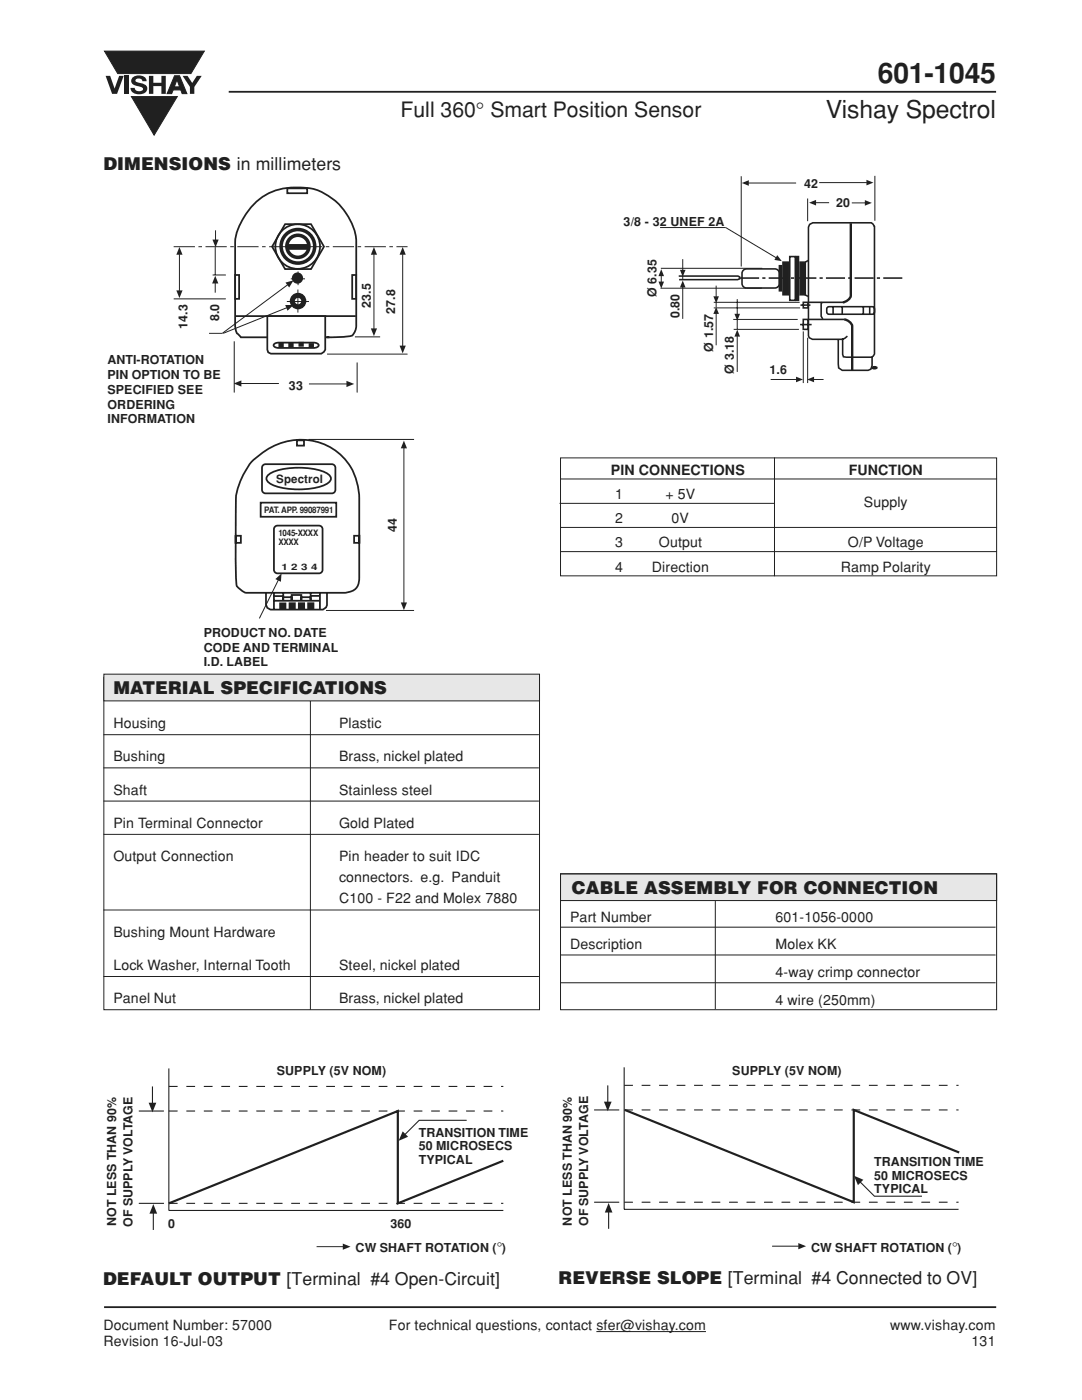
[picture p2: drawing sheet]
<svg xmlns="http://www.w3.org/2000/svg" width="216mm" height="279mm" viewBox="0 0 216 279" stroke-linecap="round" stroke-linejoin="round" font-family="sans-serif">
<path d="M45.6 18.3h153.2M20.8 260.9h178" fill="none" stroke="#231f20" stroke-width=".36"/>
<g fill="#231f20" stroke="#231f20" stroke-width=".2">
<path d="M20.8 10.2h20l-2.7 4.5h-14.6z"/>
<path d="M26.2 19.3h9.2l-4.6 7.7z"/>
</g>
<g fill="#231f20">
<path d="M21.1 15.1h.9l.9 2.6 .9-2.6h.9l-1.3 3.6h-1z"/>
<path d="M24.8 15.1h.9v3.6h-.9z"/>
<path d="M26.5 15.4a1.95 1.95 0 0 1 2.7 .4l.1 .4h-.9a.74 .74 0 0 0-.6-.5 .74 .74 0 0 0-.8 .4l.2 .3 1 .2a1.07 1.07 0 0 1 1.2 1 1.07 1.07 0 0 1-1.1 1.2 1.65 1.65 0 0 1-2.3-1.3h.9a.91 .91 0 0 0 .7 .7 .91 .91 0 0 0 .9-.4 1.24 1.24 0 0 0-1.1-.6 1.03 1.03 0 0 1-1.1-.6 1.03 1.03 0 0 1 .2-1.2z"/>
<path d="M29.7 15.1h.9v1.4h1.6v-1.4h.9v3.6h-.9v-1.5h-1.6v1.5h-.9z"/>
<path d="M36.4 15.1h1l1 1.5 .9-1.5h1l-1.5 2.3v1.3h-.9v-1.4z"/>
<path d="M34.8 15.1l-1.5 3.6h1l.2-.8h1.6l.2 .8h1l-1.5-3.6zM35.3 15.9l.5 1.4h-1z"/>
</g>
<path d="M34.8 15.1h1l1.5 3.6h-1l-.2-.7h-1.6l-.2 .7h-1zM35.3 15.9l.5 1.4h-1z" fill="none" stroke="#231f20" stroke-width=".2"/>
<path d="M119 265.7h21.9" fill="none" stroke="#231f20" stroke-width=".21"/>
<path d="M33.7 213.2v28.4h66.7M93.1 223.6h-9.5l-2.8 2.8" fill="none" stroke="#231f20" stroke-width=".22"/>
<path d="M33.7 216.8h66.7M33.7 221.7h66.7M33.7 240.2h66.7" fill="none" stroke="#231f20" stroke-width=".22" stroke-dasharray="1.7 1.7" stroke-linecap="butt"/>
<path d="M100.4 231.7l-21 8.5v-18.5l-45.7 18.5" fill="none" stroke="#231f20" stroke-width=".44"/>
<path d="M80.4 225.8l1 1.1-1.9 .8z" fill-rule="evenodd" fill="#231f20"/>
<path d="M30.4 216.8v3.4M27.7 221.7h5M27.7 240.2h5" fill="none" stroke="#231f20" stroke-width=".22"/>
<path d="M29.7 220.1h1.5l-.8 1.9z" fill-rule="evenodd" fill="#231f20"/>
<path d="M30.6 242.1v3.4" fill="none" stroke="#231f20" stroke-width=".22"/>
<path d="M30.6 240.3l.8 1.9h-1.6z" fill-rule="evenodd" fill="#231f20"/>
<path d="M63.2 248.8h5.3" fill="none" stroke="#231f20" stroke-width=".2"/>
<path d="M68.4 248.2l1.5 .6-1.5 .6z" fill-rule="evenodd" fill="#231f20"/>
<path d="M124.5 213v28.4h66.8M171.6 235.9l2.9 2.8h9.5" fill="none" stroke="#231f20" stroke-width=".22"/>
<path d="M124.5 216.6h66.8M124.5 239.9h66.8M124.5 221.5h66.8" fill="none" stroke="#231f20" stroke-width=".22" stroke-dasharray="1.7 1.7" stroke-linecap="butt"/>
<path d="M170.4 234.6l1.9 .8-1.1 1.1z" fill-rule="evenodd" fill="#231f20"/>
<path d="M121.3 216.6v3.4M118.5 221.5h5.1M118.5 239.9h5.1" fill="none" stroke="#231f20" stroke-width=".22"/>
<path d="M120.5 219.9h1.5l-.7 1.9z" fill-rule="evenodd" fill="#231f20"/>
<path d="M121.4 241.9v3.3" fill="none" stroke="#231f20" stroke-width=".22"/>
<path d="M121.4 240.1l.8 1.9h-1.5z" fill-rule="evenodd" fill="#231f20"/>
<path d="M124.7 221.5l45.7 18.4v-18.4l21 8.5" fill="none" stroke="#231f20" stroke-width=".44"/>
<path d="M154.1 248.7h5.3" fill="none" stroke="#231f20" stroke-width=".2"/>
<path d="M159.3 248.1l1.5 .6-1.5 .6z" fill-rule="evenodd" fill="#231f20"/>
<g fill="none" stroke="#231f20" stroke-width=".2">
<path d="M111.8 95.6h87.1M111.8 91.4h87.1v23.5h-87.1zM154.5 91.3v23.7M111.7 100.5h42.7M111.8 105.3h87.1M111.8 110.1h87.1M61.9 139.8v61.7M20.6 146.6h86.9M20.6 153.2h86.9M20.6 159.9h86.9M20.6 166.5h86.9M20.6 181.6h86.9"/>
<path d="M20.6 194.9h86.9"/>
</g>
<path d="M111.8 174.4h87.1v5.3h-87.1z" fill-rule="evenodd" fill="#e6e7e9" stroke="#231f20" stroke-width=".2"/>
<path d="M20.7 135.2h87v66.3h-87zM111.8 174.4h87.1v27.1h-87.1zM142.7 179.7v21.7M111.8 185h86.9M111.8 190.6h86.9M111.8 196.1h86.9" fill="none" stroke="#231f20" stroke-width=".2"/>
<path d="M20.7 134.5h87v5.4h-87z" fill-rule="evenodd" fill="#e6e7e9" stroke="#231f20" stroke-width=".2"/>
<g fill="none" stroke="#231f20" stroke-width=".35">
<path d="M50.5 91.9a13.6 13.6 0 0 1 13.2-3.6 11.5 11.5 0 0 1 8 11.1v15.8a2.66 2.66 0 0 1-2.7 3.1h-19.9l-.8-.4a2.19 2.19 0 0 1-1.2-2.2v-13.2a14.1 14.1 0 0 1 3.4-10.6zM52.5 92.8l.5-.2h13.2a.71 .71 0 0 1 .7 .7v4.5a.71 .71 0 0 1-.7 .7h-13.2a.71 .71 0 0 1-.7-.7v-4.5zM53.6 94.8a11.6 11.6 0 0 1 7.2-1.4l1 .1a5.8 5.8 0 0 1 4.1 1.6 1.13 1.13 0 0 1-.7 1.5 15 15 0 0 1-11.2 0 1.07 1.07 0 0 1-.4-1.8zM59.2 87.9h1.5v1h-1.5zM47 106.9h1.1v1.4h-1.1zM52 100.3h15.1v2.8h-15.1zM54.7 118.4v3.2M54.7 119.9h9M54.9 105.1l.5-.2h8.3a.71 .71 0 0 1 .7 .7v8.1a.71 .71 0 0 1-.7 .7h-8.3a.71 .71 0 0 1-.7-.7v-8.1zM56.5 118.9h.1M56.5 118.3v.6M61.9 118.9h1.9"/>
<path d="M62 118.4v1.3l-.1-.5h-1.8v.5v-1h-1.9v1.2v-.7h-1.7v.5v-.7h-1.8M63.8 118.3v3.2M65.2 118.2v2.6l-.1 .4-.6 .5h-10.5l-.7-.4-.2-.6v-2.4M70.7 106.9h1v1.4h-1z"/>
</g>
<g fill="#231f20" stroke="#231f20" stroke-width=".35">
<path d="M55.9 120.4h1.1v1.2h-1.1z"/>
<path d="M57.8 120.4h1v1.1h-1z"/>
<path d="M59.6 120.4h1.1v1.1h-1.1z"/>
<path d="M61.5 120.4h1v1.1h-1z"/>
</g>
<path d="M80.6 89.4v30.9" fill="none" stroke="#231f20" stroke-width=".2"/>
<g fill="#231f20">
<path d="M80.6 87.9l.6 1.6h-1.2z" fill-rule="evenodd"/>
<path d="M80 120.2h1.2l-.6 1.6z" fill-rule="evenodd"/>
</g>
<path d="M61.5 87.7h21.1M55.5 115.7l-3.7 7.7M65.1 121.8h17.5" fill="none" stroke="#231f20" stroke-width=".2"/>
<path d="M54.9 115.6l1.3-1.1-.1 1.6z" fill-rule="evenodd" fill="#231f20"/>
<path d="M65.2 67.3l4.6-.2a1.76 1.76 0 0 0 1.2-1.7l.1-17.2a12 12 0 0 0-9.3-10.6 12.6 12.6 0 0 0-11 3 13.3 13.3 0 0 0-3.9 7.8v16.2a2.9 2.9 0 0 0 1.2 2.7h17.6" fill="none" stroke="#231f20" stroke-width=".35"/>
<path d="M53.3 63.1h11.6v6.7l-.3 .4-.5 .4h-10.1l-.5-.3-.2-.5z" fill="#fff" stroke="#231f20" stroke-width=".35"/>
<g fill="none" stroke="#231f20" stroke-width=".35">
<path d="M57.3 37.6h4v1h-4zM46.9 54.9h.8v4.7h-.8zM56.9 44.7h5.2l2.5 4.5-2.5 4.5h-5.2l-2.6-4.5zM70.3 54.9h.8v4.7h-.8zM47 63.1h24M54.7 68.7l.9-.3h7a.7 .7 0 0 1 .9 .7l-.9 .3h-7a.7 .7 0 0 1-.9-.7z"/>
<circle cx="59.4" cy="49.2" r="4.5"/>
</g>
<g fill="none" stroke="#231f20" stroke-width=".71" stroke-linecap="butt">
<circle cx="59.4" cy="49.2" r="2.21"/>
<circle cx="59.4" cy="49.2" r="3.4"/>
</g>
<g fill="#231f20" stroke="#231f20" stroke-width=".35">
<path d="M55.7 68.6h.7v.6h-.7z"/>
<path d="M57.7 68.6h.7v.6h-.7z"/>
<path d="M59.7 68.4h.7v.6h-.7z"/>
<path d="M61.8 68.7h.7v.6h-.7z"/>
<path d="M57.5 48.9h4v.8h-4z"/>
</g>
<circle cx="59.4" cy="55.5" r=".62" fill="#231f20" stroke="#231f20" stroke-width="1" stroke-linecap="butt"/>
<circle cx="59.5" cy="60.1" r="1.15" fill="none" stroke="#231f20" stroke-width="1" stroke-linecap="butt"/>
<path d="M34.7 59.6h10.4M42.4 54.9h2.7M42.9 49.3v5.6M42.9 56.5v1.9M58 55.6h2.9M59.4 57.8v4.6M59.5 54.2v2.7M57.2 60.2h4.4" fill="none" stroke="#231f20" stroke-width=".2"/>
<path d="M34.7 49.2h46.6" fill="none" stroke="#231f20" stroke-width=".2" stroke-dasharray="4.2 .7 .7 .7" stroke-linecap="butt"/>
<path d="M42.9 55l.7 1.6h-1.3z" fill-rule="evenodd" fill="#231f20"/>
<path d="M43 46v1.9" fill="none" stroke="#231f20" stroke-width=".2"/>
<path d="M42.4 47.8h1.2l-.6 1.6z" fill-rule="evenodd" fill="#231f20"/>
<path d="M35.8 50.7v7.4" fill="none" stroke="#231f20" stroke-width=".2"/>
<g fill="#231f20">
<path d="M35.8 49.3l.6 1.5h-1.2z" fill-rule="evenodd"/>
<path d="M35.2 58h1.2l-.6 1.5z" fill-rule="evenodd"/>
</g>
<path d="M74.6 50.7v14.9M65.3 70.7h16M70.8 67.2h5.1" fill="none" stroke="#231f20" stroke-width=".2"/>
<g fill="#231f20">
<path d="M74.6 49.3l.6 1.5h-1.2z" fill-rule="evenodd"/>
<path d="M74 65.5h1.2l-.6 1.6z" fill-rule="evenodd"/>
</g>
<path d="M80.3 50.7v18.4" fill="none" stroke="#231f20" stroke-width=".2"/>
<g fill="#231f20">
<path d="M80.3 49.3l.7 1.5h-1.3z" fill-rule="evenodd"/>
<path d="M79.7 69h1.3l-.7 1.5z" fill-rule="evenodd"/>
</g>
<path d="M57.4 56.8l-13 9.7" fill="none" stroke="#231f20" stroke-width=".2"/>
<path d="M57 56.4l1.6-.4-.9 1.4z" fill-rule="evenodd" fill="#231f20"/>
<path d="M57.2 61.4l-12.7 5.1" fill="none" stroke="#231f20" stroke-width=".2"/>
<path d="M56.9 60.9h1.7l-1.2 1.1z" fill-rule="evenodd" fill="#231f20"/>
<path d="M41.7 66.5h2.7M46.7 68.1v10.2M48.1 76.5h7.6M71.3 72.3v6" fill="none" stroke="#231f20" stroke-width=".2"/>
<path d="M46.6 76.5l1.6-.6v1.3z" fill-rule="evenodd" fill="#231f20"/>
<path d="M61.6 76.6h7.6" fill="none" stroke="#231f20" stroke-width=".2"/>
<path d="M69.1 76l1.6 .6-1.6 .6z" fill-rule="evenodd" fill="#231f20"/>
<g fill="none" stroke="#231f20" stroke-width=".32">
<path d="M135.4 55.1h11.9l.3 .2v.4l-.4 .1h-11.7M148.3 53.9l.7-.2h5.6a.9 .9 0 0 1 .9 .9v2a.9 .9 0 0 1-.9 .9h-5.6a.9 .9 0 0 1-.9-.9v-2zM157.6 51.2h1.1v8.7h-1.1zM160.6 58.8l.6 .3M161.2 52l-.5 .3M174.5 45.2l-.6-.7h-11.7l-.6 .3-.3 .5v21.7l.2 .4 .6 .3h6l1-.6M174.5 45.1v25.6l-.6 .6-5.6-.1-.2-.5v-3.1M159.6 64.8h2.3M159.7 60.9h2M160.3 63.7h.9v2h-.9zM160.3 60.3h.9v1.1h-.9zM161.3 60.3h7"/>
<path d="M161.4 63.7h7.1M164.1 60.3l-.2 .3v2.5l.3 .6M165 61.4l.4-.2 8.9 .1a1.1 1.1 0 0 1 .1 1.2l-.4 .2h-8.8a1.1 1.1 0 0 1-.2-1.3zM166.2 61.3v1.3M167.3 67.7v5.7l.8 .5h5.1l.6-.2 .2-.7v-1.8M168.1 61.3v1.3M172.3 61.3v1.3M173.5 61.4v1.2"/>
</g>
<g fill="#231f20" stroke="#231f20" stroke-width=".32">
<path d="M174.1 73.3l.4-.1 .5 .2-.5 .2-.4-.1z"/>
<path d="M159.6 52.3h1.1v6.5h-1.1z"/>
<path d="M158.9 51.2h.4v8.7h-.4z"/>
<path d="M156.2 52.3h1.2v6.5h-1.2z"/>
<path d="M155.5 53h.4v5h-.4z"/>
</g>
<path d="M169.8 44.5v14.5a1.8 1.8 0 0 1-1.6 1.3M168.5 63.7a1.91 1.91 0 0 1 1.5 1.4v8.9" fill="none" stroke="#231f20" stroke-width=".48"/>
<path d="M147.7 55.5h32.3" fill="none" stroke="#231f20" stroke-width=".32" stroke-dasharray="3.8 .6 .6 .6" stroke-linecap="butt"/>
<path d="M160.3 66.1v10.3M161.2 67.4v9M162.3 75.7h2" fill="none" stroke="#231f20" stroke-width=".2"/>
<path d="M161.1 75.7l1.3-.5v1.1z" fill-rule="evenodd" fill="#231f20"/>
<path d="M153.8 75.7h5.1" fill="none" stroke="#231f20" stroke-width=".2"/>
<path d="M158.8 75.2l1.4 .5-1.4 .6z" fill-rule="evenodd" fill="#231f20"/>
<path d="M147.1 59.7v3M142.4 60.3h17.2M142.4 61.4h17.2M146.3 63.7h12.9M146.4 65.7h13M147.1 63.7v2" fill="none" stroke="#231f20" stroke-width=".2"/>
<path d="M146.6 62.6h1.1l-.6 1.4z" fill-rule="evenodd" fill="#231f20"/>
<path d="M147.1 67.1v7.1" fill="none" stroke="#231f20" stroke-width=".2"/>
<path d="M147.1 65.8l.6 1.4h-1.1z" fill-rule="evenodd" fill="#231f20"/>
<path d="M142.9 57v2.2M142.9 60.3v1" fill="none" stroke="#231f20" stroke-width=".2"/>
<path d="M142.3 59.1h1.2l-.6 1.4z" fill-rule="evenodd" fill="#231f20"/>
<path d="M142.9 62.6v6.3" fill="none" stroke="#231f20" stroke-width=".2"/>
<path d="M142.9 61.3l.6 1.4h-1.2z" fill-rule="evenodd" fill="#231f20"/>
<path d="M136.2 51.7v2.2M136.2 55.1v.7" fill="none" stroke="#231f20" stroke-width=".2"/>
<path d="M135.7 53.9h1.1l-.6 1.3z" fill-rule="evenodd" fill="#231f20"/>
<path d="M136.2 57.3v6.3" fill="none" stroke="#231f20" stroke-width=".2"/>
<path d="M136.2 56l.6 1.4h-1.1z" fill-rule="evenodd" fill="#231f20"/>
<path d="M131.8 57.5h20.2M131.9 53.5h20.2M131.9 55v1.3" fill="none" stroke="#231f20" stroke-width=".2"/>
<g fill="#231f20">
<path d="M131.4 56.2h1.1l-.6 1.4z" fill-rule="evenodd"/>
<path d="M131.9 53.7l.6 1.4h-1.1z" fill-rule="evenodd"/>
</g>
<path d="M147.9 35.2v18M149.3 36.5h9.6M174.6 35.1v9" fill="none" stroke="#231f20" stroke-width=".2"/>
<path d="M148 36.5l1.4-.5v1.1z" fill-rule="evenodd" fill="#231f20"/>
<path d="M163.5 36.4h9.5" fill="none" stroke="#231f20" stroke-width=".2"/>
<path d="M172.9 35.9l1.4 .5-1.4 .6z" fill-rule="evenodd" fill="#231f20"/>
<path d="M161.2 39.6v4.5M162.7 40.5h2.7" fill="none" stroke="#231f20" stroke-width=".2"/>
<path d="M161.4 40.5l1.4-.6v1.1z" fill-rule="evenodd" fill="#231f20"/>
<path d="M170 40.5h2.7" fill="none" stroke="#231f20" stroke-width=".2"/>
<path d="M172.6 39.9l1.4 .6-1.4 .5z" fill-rule="evenodd" fill="#231f20"/>
<path d="M144.8 45.4l10.1 6" fill="none" stroke="#231f20" stroke-width=".2"/>
<path d="M155.1 50.9l.9 1.2-1.5-.2z" fill-rule="evenodd" fill="#231f20"/>
<path d="M131.7 45.4h13.1" fill="none" stroke="#231f20" stroke-width=".2"/>
<text font-size="5.6" fill="#231f20" x="175.2" y="16.5">601-1045</text>
<text font-size="4.9" fill="#231f20" x="164.8" y="23.6">Vishay Spectrol</text>
<text font-size="4.2" fill="#231f20" x="79.9" y="23.3">Full 360° Smart Position Sensor</text>
<g font-size="3.5" fill="#231f20">
<text x="20.6" y="33.9">DIMENSIONS in millimeters</text>
<text x="22.6" y="138.6">MATERIAL SPECIFICATIONS</text>
<text x="114.1" y="178.4">CABLE ASSEMBLY FOR CONNECTION</text>
<text x="20.6" y="256.4">DEFAULT OUTPUT [Terminal #4 Open-Circuit]</text>
<text x="111.4" y="256.3">REVERSE SLOPE [Terminal #4 Connected to OV]</text>
</g>
<g font-size="2.8" fill="#231f20">
<text x="121.9" y="94.7">PIN CONNECTIONS</text>
<text x="169.4" y="94.7">FUNCTION</text>
<text x="122.8" y="99.6">1</text>
<text x="132.8" y="99.6">+ 5V</text>
<text x="172.4" y="101.2">Supply</text>
<text x="122.8" y="104.4">2</text>
<text x="134" y="104.4">0V</text>
<text x="122.8" y="109.2">3</text>
<text x="131.5" y="109.2">Output</text>
<text x="169.2" y="109.2">O/P Voltage</text>
<text x="122.8" y="114.1">4</text>
<text x="130.1" y="114.1">Direction</text>
<text x="167.8" y="114.1">Ramp Polarity</text>
<text x="22.6" y="145.3">Housing</text>
<text x="67.7" y="145.3">Plastic</text>
<text x="22.6" y="151.9">Bushing</text>
<text x="67.7" y="151.9">Brass, nickel plated</text>
<text x="22.6" y="158.6">Shaft</text>
<text x="67.7" y="158.6">Stainless steel</text>
<text x="22.6" y="165.2">Pin Terminal Connector</text>
<text x="67.7" y="165.2">Gold Plated</text>
<text x="22.6" y="171.8">Output Connection</text>
<text x="67.7" y="171.8">Pin header to suit IDC</text>
<text x="67.7" y="176">connectors. e.g. Panduit</text>
<text x="67.7" y="180.3">C100 - F22 and Molex 7880</text>
<text x="113.8" y="184">Part Number</text>
<text x="154.8" y="184">601-1056-0000</text>
<text x="22.6" y="186.9">Bushing Mount Hardware</text>
<text x="113.8" y="189.5">Description</text>
<text x="154.7" y="189.5">Molex KK</text>
<text x="22.6" y="193.5">Lock Washer, Internal Tooth</text>
<text x="67.7" y="193.5">Steel, nickel plated</text>
<text x="154.8" y="195">4-way crimp connector</text>
<text x="22.6" y="200.2">Panel Nut</text>
<text x="67.7" y="200.2">Brass, nickel plated</text>
<text x="154.8" y="200.6">4 wire (250mm)</text>
<text x="99.1" y="249.9">°</text>
<text x="190" y="249.8">°</text>
<text x="20.6" y="265.5">Document Number: 57000</text>
<text x="20.6" y="268.7">Revision 16-Jul-03</text>
<text x="77.6" y="265.5">For technical questions, contact sfer@vishay.com</text>
<text x="177.6" y="265.5">www.vishay.com</text>
<text x="193.8" y="268.6">131</text>
</g>
<g font-size="2.5" fill="#231f20">
<text x="160.4" y="37.6">42</text>
<text x="166.8" y="41.3">20</text>
<text x="124.4" y="45">3/8 - 32 UNEF 2A</text>
<text x="131" y="59.3" transform="rotate(-90 131 59.3)">Ø 6.35</text>
<text x="37.4" y="65.6" transform="rotate(-90 37.4 65.6)">14.3</text>
<text x="43.7" y="64.1" transform="rotate(-90 43.7 64.1)">8.0</text>
<text x="74" y="61.4" transform="rotate(-90 74 61.4)">23.5</text>
<text x="78.8" y="62.6" transform="rotate(-90 78.8 62.6)">27.8</text>
<text x="135.6" y="63.5" transform="rotate(-90 135.6 63.5)">0.80</text>
<text x="142.3" y="70.2" transform="rotate(-90 142.3 70.2)">Ø 1.57</text>
<text x="21.4" y="72.7">ANTI-ROTATION</text>
<text x="21.4" y="75.6">PIN OPTION TO BE</text>
<text x="57.7" y="77.8">33</text>
<text x="146.4" y="74.6" transform="rotate(-90 146.4 74.6)">Ø 3.18</text>
<text x="153.5" y="74.7">1.6</text>
<text x="21.4" y="78.6">SPECIFIED SEE</text>
<text x="21.4" y="81.6">ORDERING</text>
<text x="21.4" y="84.5">INFORMATION</text>
<text x="79.2" y="106.3" transform="rotate(-90 79.2 106.3)">44</text>
<text x="40.6" y="127.1">PRODUCT NO. DATE</text>
<text x="40.6" y="130">CODE AND TERMINAL</text>
<text x="40.6" y="133">I.D. LABEL</text>
<text x="55.2" y="214.6">SUPPLY (5V NOM)</text>
<text x="146.1" y="214.5">SUPPLY (5V NOM)</text>
<text x="83.5" y="226.8">TRANSITION TIME</text>
<text x="83.5" y="229.6">50 MICROSECS</text>
<text x="83.5" y="232.4">TYPICAL</text>
<text x="174.4" y="232.6">TRANSITION TIME</text>
<text x="174.4" y="235.4">50 MICROSECS</text>
<text x="174.4" y="238.2">TYPICAL</text>
<text x="23.2" y="244.7" transform="rotate(-90 23.2 244.7)">NOT LESS THAN 90%</text>
<text x="26.5" y="244.8" transform="rotate(-90 26.5 244.8)">OF SUPPLY VOLTAGE</text>
<text x="33.6" y="245.2">0</text>
<text x="77.9" y="245.2">360</text>
<text x="114.1" y="244.6" transform="rotate(-90 114.1 244.6)">NOT LESS THAN 90%</text>
<text x="117.4" y="244.7" transform="rotate(-90 117.4 244.7)">OF SUPPLY VOLTAGE</text>
<text x="71" y="249.9">CW SHAFT ROTATION ( )</text>
<text x="161.8" y="249.8">CW SHAFT ROTATION ( )</text>
</g>
<text font-size="2.3" fill="#231f20" x="55.1" y="96.4">Spectrol</text>
<g font-size="1.8" fill="#231f20">
<text x="52.7" y="102.4">PAT. APP. 99087991</text>
<text x="55.5" y="107">1045-XXXX</text>
<text x="55.5" y="108.7">XXXX</text>
<text x="56.1" y="113.7">1 2 3 4</text>
</g>
</svg>
